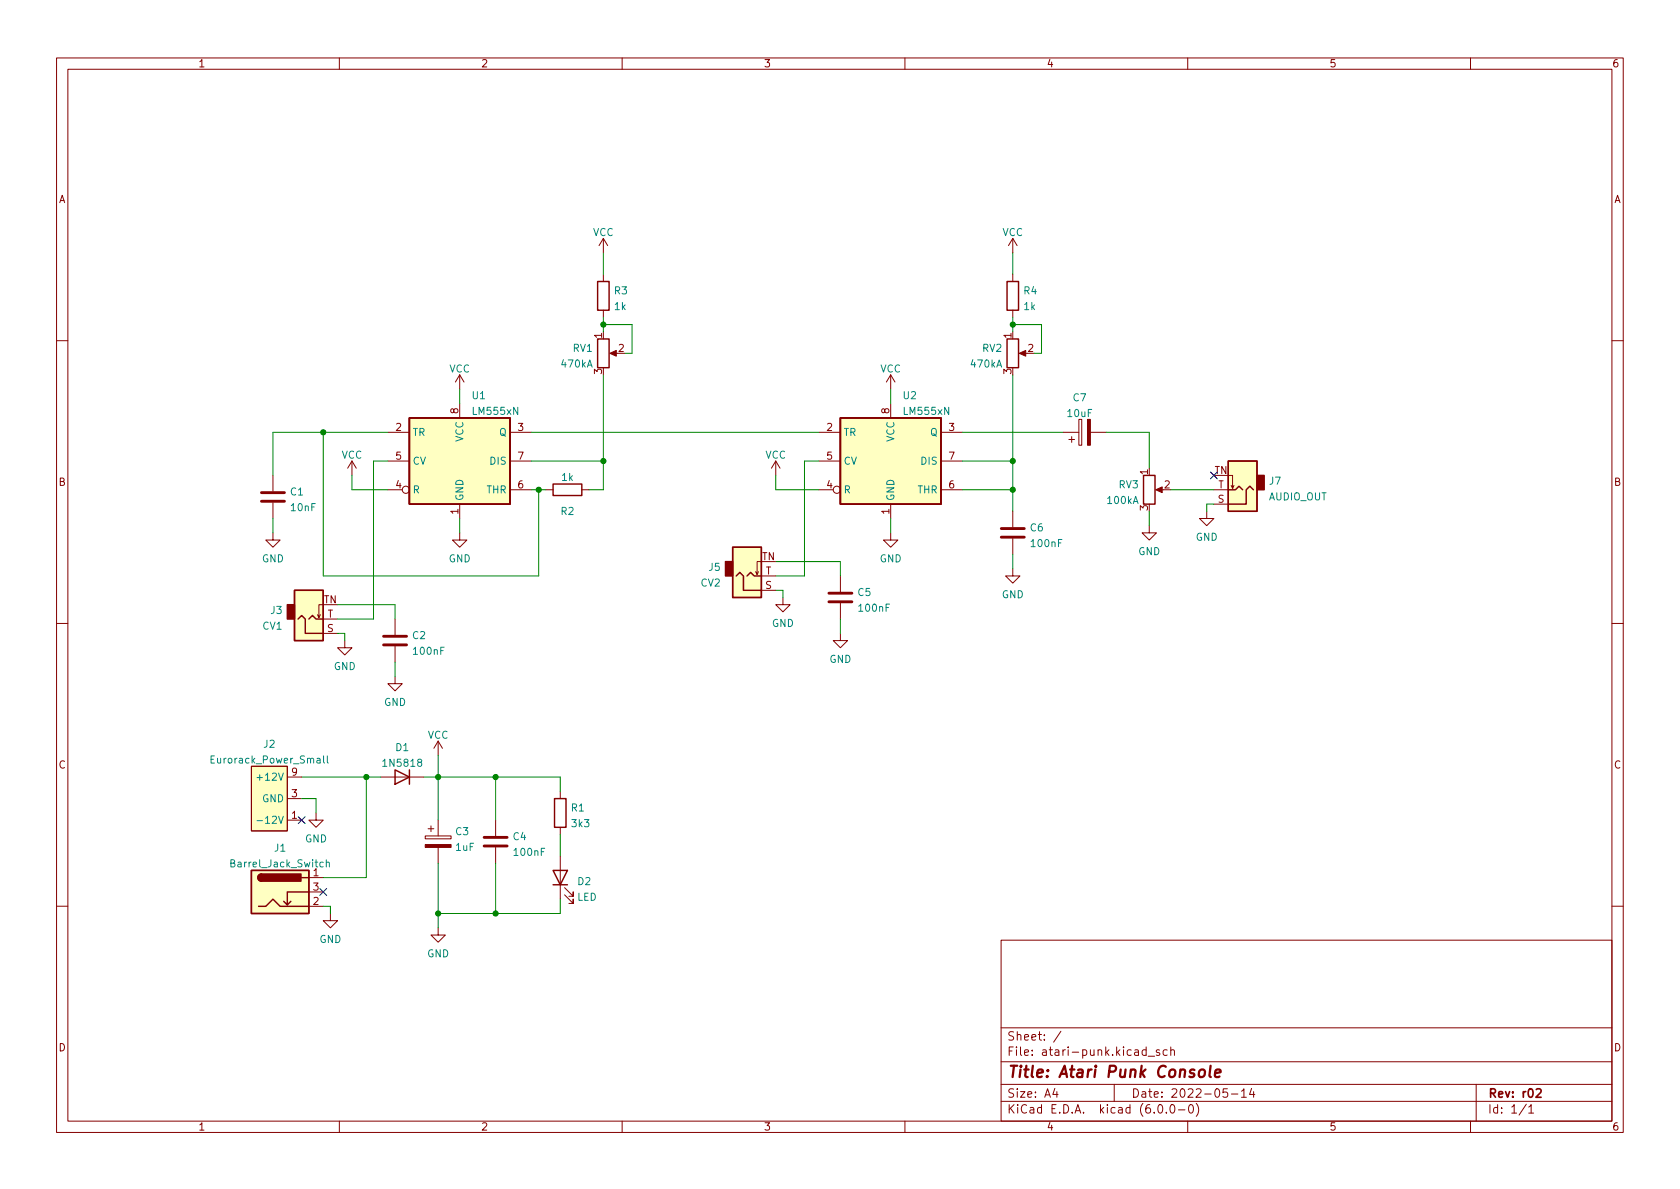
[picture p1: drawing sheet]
<svg xmlns="http://www.w3.org/2000/svg" width="297mm" height="210mm" viewBox="0 0 297 210" stroke-linecap="round" stroke-linejoin="round" font-family="sans-serif">
<g fill="none" stroke="#840000" stroke-width=".18">
<path d="M10 10.2h277v190.1h-277zM12 12.2h273v186.1h-273zM60 10.2v2M110 10.2v2M160 10.2v2M210 10.2v2M260 10.2v2M106.7 42.2v2.5M106.7 48.5v1.3M106.7 54.9v1.2M106.7 42.2l-.8 1.2M106.7 42.2l.7 1.2"/>
<path d="M179.1 42.2v2.5M179.1 48.5v1.3M179.1 54.9v1.2M179.1 42.2l-.8 1.2M179.1 42.2l.7 1.2M10 60.2h2M68.6 76.4h3.8M81.3 66.3v2.5M81.3 71.4v2.5M81.3 66.3l-.8 1.3M81.3 66.3l.7 1.3M90.2 76.4h3.8"/>
<path d="M108.2 62.5h1M144.8 76.4h3.8M157.5 66.3v2.5M157.5 71.4v2.5M157.5 66.3l-.8 1.3M157.5 66.3l.7 1.3M166.4 76.4h3.8M180.6 62.5h1M188 76.4h2.8M189 77.7h1M189.5 77.2v1M190.8 74.2h.5v4.5h-.5z"/>
<path d="M192.8 76.4h2.8M285 60.2h2M48.3 94.2v1.3h1.2l-1.2 1.3-1.3-1.3h1.3M48.3 84.1v2.8M48.3 88.9v2.8M62.2 81.5l-.7 1.3M62.2 81.5v2.6M62.2 81.5l.8 1.3M68.6 86.6h2.5M68.6 81.5h3.8M81.3 94.2v1.3h1.2l-1.2 1.3-1.3-1.3h1.3M81.3 89.1v2.6"/>
<path d="M90.2 86.6h3.8M90.2 81.5h3.8M96.5 86.6h1.3M102.9 86.6h1.2M134.6 99.3h-.7v2.3l-.3-.5M137.2 81.5l-.8 1.3M137.2 81.5v2.6M137.2 81.5l.7 1.3M144.8 86.6h2.5M144.8 81.5h3.8M157.5 94.2v1.3h1.2l-1.2 1.3-1.3-1.3h1.3M157.5 89.1v2.6"/>
<path d="M166.4 86.6h3.8M166.4 81.5h3.8M179.1 90.4v2.8M179.1 95.2v2.8M203.2 93v1.2h1.3l-1.3 1.3-1.3-1.3h1.3M204.7 86.6h1M213.4 90.4v1.3h1.2l-1.2 1.3-1.3-1.3h1.3M214.6 86.6h2.6M214.6 89.1h2.6M217.2 84.1h.7v2.3l.3-.6M217.7 85.8l.2 .6M10 110.2h2"/>
<path d="M56.6 108.7l-.2 .5M57.1 106.9h-.7v2.3l-.3-.5M57.1 112h2.6M57.1 109.5h2.6M61 113.3v1.2h-1.3l1.3 1.3 1.2-1.3h-1.2M69.8 119.6v1.3h-1.2l1.2 1.3 1.3-1.3h-1.3M69.8 109.5v2.8M69.8 114.3v2.8M134.1 101.1l-.2 .5M134.6 104.4h2.6M134.6 101.8h2.6M138.4 105.7v1.2h-1.2l1.2 1.3 1.3-1.3h-1.3"/>
<path d="M148.6 112v1.3h-1.3l1.3 1.2 1.3-1.2h-1.3M148.6 101.8v2.8M148.6 106.7v2.8M179.1 100.6v1.2h1.2l-1.2 1.3-1.3-1.3h1.3M285 110.2h2M44.4 135.5h6.4v11.4h-6.4zM50.8 137.4h2.5M67.3 137.4h7.6M77.5 131.1v2.5M77.5 131.1l-.8 1.2M77.5 131.1l.7 1.2M99.1 139.9v1.3"/>
<path d="M50.8 145h2.5M50.8 141.2h2.5M54.6 155.2h2.5M54.6 157.7h2.5M55.9 143.8v1.2h1.2l-1.2 1.3-1.3-1.3h1.3M75.2 147.8h4.6v.5h-4.6zM75.7 146.6h1M76.2 146v1.1M77.5 145v2.8M77.5 149.9v2.7M87.6 145v2.8M87.6 149.9v2.7"/>
<path d="M99.1 146.3v1.3M99.1 151.4v7.6M99.8 158.2l1.5 1.6v-.8v.8h-.7M99.8 157l1.5 1.5v-.8v.8h-.7M10 160.2h2M54.6 160.3h2.5M58.4 161.5v1.3h1.3l-1.3 1.3-1.3-1.3h1.3M77.5 164.1v1.2h1.2l-1.2 1.3-1.3-1.3h1.3M177 166.3h108v32h-108zM285 160.2h2M60 198.3v2M110 198.3v2"/>
<path d="M160 198.3v2M177 194.8h108M177 191.8h108M177 187.8h108M177 181.8h108M186.5 192.5l-.4 1h1M186.9 193v1M187.6 182.4l-1.3 1.9M197 191.8v3M202.6 185.7l-.4-.1-.3 .3v.4l.2 .3h.5M202.6 185.1v1.5M203 186.8h1.1"/>
<path d="M204.9 195.4l.2-.1a.81 .81 0 0 1 .6 .7 .81 .81 0 0 1-.3 .8h-.2a.81 .81 0 0 1-.6-.6 .81 .81 0 0 1 .3-.8zM205 185.7l-.4-.1-.2 .2 .1 .3 .5 .1v.4h-.6M206.2 196.7v.1M206.4 185.7l-.5-.1-.3 .3v.4l.2 .3h.6M207 185.8l.2-.2 .4 .1v.9M207 185.1v1.5M207.1 195.4l.1-.1a.81 .81 0 0 1 .6 .7 .81 .81 0 0 1-.3 .8h-.1a.81 .81 0 0 1-.6-.6 .81 .81 0 0 1 .3-.8zM208.4 196.3h1.1M210 198.3v2M210.4 195.4l.1-.1a.81 .81 0 0 1 .6 .7 .81 .81 0 0 1-.3 .8h-.2a.81 .81 0 0 1-.5-.6 .81 .81 0 0 1 .3-.8zM211.5 195.1a1.72 1.72 0 0 1 0 2.3M217 192.5h-.7l-.1 .7 .2-.1 .5 .1 .2 .2-.1 .5-.2 .1-.6-.1"/>
<path d="M217.7 193.5h1.2M219.5 193l.4-.5v1.5M219.5 194h.9M221.3 192.5l-.4 1h1M221.6 193v1M260 198.3v2M261 191.8v6.5M269.9 195.3l-1.3 1.9M270.3 195.8l.4-.5v1.5M270.3 196.8h.9"/>
<circle cx="71.8" cy="86.6" r=".63"/>
<circle cx="148" cy="86.6" r=".63"/>
</g>
<path d="M271.6 192.7l.6-.2 .2 .2 .1 .3-.9 1h.9" fill="none" stroke="#840000" stroke-width=".3"/>
<path d="M212.1 189.3a.52 .52 0 0 1 .6-.2 .52 .52 0 0 1 .4 .4l-.1 .6a.55 .55 0 0 1-.5 .4 .55 .55 0 0 1-.6-.4zM214 188.5l-.2 1.7 .3 .3M214.8 189.8l1-.2v-.4l-.2-.1-.6 .1-.2 1 .2 .3 .6-.1" fill="none" stroke="#840000" stroke-width=".4"/>
<g fill="#ffffc2" stroke="#ffffc2" stroke-width=".18">
<path d="M148.6 73.9h17.8v15.2h-17.8z"/>
<path d="M52.1 104.4h5v8.9h-5z"/>
<path d="M72.4 73.9h17.8v15.2h-17.8z"/>
<path d="M217.2 81.5h5v8.9h-5z"/>
<path d="M44.4 153.9h10.2v7.6h-10.2z"/>
<path d="M44.4 135.5h6.4v11.4h-6.4z"/>
<path d="M129.5 96.8h5.1v8.9h-5.1z"/>
</g>
<g fill="none" stroke="#840000" stroke-width=".25">
<path d="M105.7 49.8h2v5.1h-2zM105.7 59.9h2v5.1h-2zM178.1 59.9h2v5.1h-2zM178.1 49.8h2v5.1h-2zM72.4 73.9h17.8v15.2h-17.8zM148.6 73.9h17.8v15.2h-17.8zM97.8 85.6h5.1v2h-5.1zM129.5 96.8h5.1v8.9h-5.1zM202.2 84.1h2v5h-2zM217.2 81.5h5v8.9h-5zM217.2 86.6h1.2l.7-.6 .6 .6M221.6 86.6l-.6-.6-.7 .6v2.5h-3.1"/>
<path d="M52.1 104.4h5v8.9h-5zM52.7 109.5l.6-.7 .7 .7v2.5h3.1M54.6 109.5l.6-.7 .7 .7h1.2M130.2 101.8l.6-.6 .6 .6v2.6h3.2M132.1 101.8l.6-.6 .6 .6h1.3M69.8 136.1l2.6 1.3-2.6 1.3zM72.4 136.1v2.6M44.4 153.9h10.2v7.6h-10.2zM46.2 154.6a.64 .64 0 0 0-.6 .6 .64 .64 0 0 0 .6 .6M51.4 159.4l-.6 .6M53.3 155.2h1.3M54.6 157.7h-3.8v2.3l-.6-.6"/>
<path d="M97.8 153.9h2.5l-1.2 2.6zM97.8 156.5h2.5M98 141.2h2.1v5.1h-2.1zM45.7 160.3h1.3l1.3-1.3 1.2 1.3h5.1"/>
</g>
<g fill="#840000" stroke="#840000" stroke-width=".18">
<path d="M75.2 149.3h4.6v.6h-4.6z"/>
<path d="M180.2 62.5l1.2-.5v1z"/>
<path d="M192.3 74.2h.5v4.5h-.5z"/>
<path d="M204.3 86.6l1.2-.5v1z"/>
<path d="M107.8 62.5l1.2-.5v1z"/>
</g>
<path d="M46.2 88.6h4.1M46.2 87.1h4.1M177 95h4.1M177 93.5h4.1M67.8 114h4.1M67.8 112.5h4.1M146.6 106.4h4M146.6 104.9h4M85.6 149.6h4.1M85.6 148.1h4.1" fill="none" stroke="#840000" stroke-width=".51"/>
<g fill="#840000" stroke="#840000" stroke-width=".25">
<path d="M50.8 106.9h1.3v2.6h-1.3z"/>
<path d="M222.2 84.1h1.3v2.5h-1.3z"/>
<path d="M45.8 154.7l.4-.1v1.2a.64 .64 0 0 1-.6-.4 .64 .64 0 0 1 .2-.7z"/>
<path d="M46.2 154.6h7v1.2h-7z"/>
<path d="M128.3 99.3h1.2v2.5h-1.2z"/>
</g>
<path d="M37.3 134.3h.4M37.9 133.7h-.6v1.2h.6M45.4 137.5h1M57.2 133.7v1.1l.2 .1M57.9 133.7v1.1l.2 .1M45.4 145.1h1M57.7 152.6l.2-.1h.3v.8M57.7 152v1.3" fill="none" stroke="#008484" stroke-width=".18"/>
<g fill="none" stroke="#008400" stroke-width=".18">
<path d="M106.7 44.7v3.8M106.7 56.1v2.6M106.7 57.4h5.1v5.1h-1.3M179.1 57.4h5v5.1h-1.2M179.1 44.7v3.8M179.1 56.1v2.6M57.1 76.4v25.4h38.1v-15.2M68.6 76.4h-20.3v7.7M81.3 68.8v2.6M94 76.4h50.8M106.7 66.3v20.3h-2.6M157.5 68.8v2.6"/>
<path d="M170.2 76.4h17.8M179.1 66.3v24.1M195.6 76.4h7.6v6.4M48.3 91.7v2.5M62.2 84.1v2.5h6.4M68.6 81.5h-2.6v28h-6.3M81.3 91.7v2.5M94 86.6h2.5M94 81.5h12.7M137.2 84.1v2.5h7.6M137.2 99.3h11.4v2.5M144.8 81.5h-2.6v20.3h-5"/>
<path d="M157.5 91.7v2.5M170.2 86.6h8.9M170.2 81.5h8.9M179.1 98v2.6M203.2 90.4v2.6M207 86.6h7.6M214.6 89.1h-1.2v1.3M59.7 112h1.3v1.3M59.7 106.9h10.1v2.6M69.8 117.1v2.5M137.2 104.4h1.2v1.3M148.6 109.5v2.5"/>
<path d="M53.3 137.4h14M64.8 137.4v17.8h-7.7M74.9 137.4h24.2v2.5M77.5 133.6v11.4M87.6 137.4v7.6M53.3 141.2h2.6v2.6M77.5 152.6v11.5M87.6 152.6v8.9M99.1 159v2.5h-21.6M99.1 147.6v3.8M57.1 160.3h1.3v1.2"/>
</g>
<path d="M214 83.5l1.2 1.2M215.2 83.5l-1.2 1.2M52.7 144.4l1.2 1.2M53.9 144.4l-1.2 1.2M56.5 157.1l1.3 1.2M57.8 157.1l-1.3 1.2" fill="none" stroke="#000084" stroke-width=".18"/>
<g fill="#008400" stroke="#008400" stroke-width=".18">
<circle cx="77.5" cy="161.5" r=".46"/>
<circle cx="77.5" cy="137.4" r=".46"/>
<circle cx="64.8" cy="137.4" r=".46"/>
<circle cx="87.6" cy="137.4" r=".46"/>
<circle cx="87.6" cy="161.5" r=".46"/>
<circle cx="106.7" cy="81.5" r=".46"/>
<circle cx="179.1" cy="57.4" r=".46"/>
<circle cx="95.2" cy="86.6" r=".46"/>
<circle cx="106.7" cy="57.4" r=".46"/>
<circle cx="57.1" cy="76.4" r=".46"/>
<circle cx="179.1" cy="81.5" r=".46"/>
<circle cx="179.1" cy="86.6" r=".46"/>
</g>
<text font-size="2.8" fill="#840000" x="178" y="190.6">Title: Atari Punk Console</text>
<g font-size="2.1" fill="#840000">
<text x="178" y="184">Sheet: /</text>
<text x="178" y="186.7">File: atari-punk.kicad_sch</text>
<text x="178" y="196.9">KiCad E.D.A. kicad (6.0.0-0)</text>
<text x="178" y="194.1">Size: A4</text>
<text x="200" y="194.1">Date: 2022-05-14</text>
<text x="263" y="194.1">Rev: r02</text>
<text x="263" y="196.9">Id: 1/1</text>
</g>
<g font-size="1.8" fill="#840000">
<text x="35" y="11.9">1</text>
<text x="85" y="11.9">2</text>
<text x="135" y="11.9">3</text>
<text x="185" y="11.9">4</text>
<text x="235" y="11.9">5</text>
<text x="285" y="11.9">6</text>
<text x="10.3" y="35.9">A</text>
<text x="285.3" y="35.9">A</text>
<text x="106.4" y="59.8" transform="rotate(-90 106.4 59.8)">1</text>
<text x="178.8" y="59.8" transform="rotate(-90 178.8 59.8)">1</text>
<text x="109.4" y="62.2">2</text>
<text x="181.8" y="62.2">2</text>
<text x="106.4" y="66.1" transform="rotate(-90 106.4 66.1)">3</text>
<text x="178.8" y="66.1" transform="rotate(-90 178.8 66.1)">3</text>
<text x="70" y="76.2">2</text>
<text x="81" y="73.1" transform="rotate(-90 81 73.1)">8</text>
<text x="91.6" y="76.2">3</text>
<text x="146.2" y="76.2">2</text>
<text x="157.2" y="73.1" transform="rotate(-90 157.2 73.1)">8</text>
<text x="167.8" y="76.2">3</text>
<text x="70" y="81.3">5</text>
<text x="91.6" y="81.3">7</text>
<text x="146.2" y="81.3">5</text>
<text x="167.8" y="81.3">7</text>
<text x="202.9" y="83.9" transform="rotate(-90 202.9 83.9)">1</text>
<text x="214.7" y="83.8">TN</text>
<text x="10.3" y="85.9">B</text>
<text x="70" y="86.4">4</text>
<text x="91.6" y="86.4">6</text>
<text x="146.2" y="86.4">4</text>
<text x="167.8" y="86.4">6</text>
<text x="205.9" y="86.4">2</text>
<text x="215.3" y="88.9">S</text>
<text x="215.4" y="86.4">T</text>
<text x="285.3" y="85.9">B</text>
<text x="81" y="90.9" transform="rotate(-90 81 90.9)">1</text>
<text x="157.2" y="90.9" transform="rotate(-90 157.2 90.9)">1</text>
<text x="202.9" y="90.3" transform="rotate(-90 202.9 90.3)">3</text>
<text x="134.7" y="99.1">TN</text>
<text x="135.3" y="101.6">T</text>
<text x="57.2" y="106.7">TN</text>
<text x="135.3" y="104.1">S</text>
<text x="57.8" y="111.8">S</text>
<text x="57.9" y="109.2">T</text>
<text x="10.3" y="135.9">C</text>
<text x="51.6" y="137.2">9</text>
<text x="285.3" y="135.9">C</text>
<text x="51.6" y="141">3</text>
<text x="51.6" y="144.8">1</text>
<text x="55.4" y="154.9">1</text>
<text x="55.4" y="160">2</text>
<text x="55.4" y="157.5">3</text>
<text x="10.3" y="185.9">D</text>
<text x="285.3" y="185.9">D</text>
<text x="35" y="199.9">1</text>
<text x="85" y="199.9">2</text>
<text x="135" y="199.9">3</text>
<text x="185" y="199.9">4</text>
<text x="235" y="199.9">5</text>
<text x="285" y="199.9">6</text>
</g>
<g font-size="1.8" fill="#008484">
<text x="104.8" y="41.7">VCC</text>
<text x="177.2" y="41.7">VCC</text>
<text x="108.6" y="52">R3</text>
<text x="181" y="52">R4</text>
<text x="108.7" y="54.8">1k</text>
<text x="181.1" y="54.8">1k</text>
<text x="79.4" y="65.9">VCC</text>
<text x="99.3" y="65">470kA</text>
<text x="101.3" y="62.2">RV1</text>
<text x="155.6" y="65.9">VCC</text>
<text x="171.7" y="65">470kA</text>
<text x="173.7" y="62.2">RV2</text>
<text x="83.5" y="70.6">U1</text>
<text x="159.7" y="70.6">U2</text>
<text x="189.8" y="71">C7</text>
<text x="72.9" y="77.1">TR</text>
<text x="83.7" y="73.4">LM555xN</text>
<text x="88.3" y="77.1">Q</text>
<text x="149.1" y="77.1">TR</text>
<text x="159.9" y="73.4">LM555xN</text>
<text x="164.5" y="77.1">Q</text>
<text x="188.8" y="73.7">10uF</text>
<text x="60.4" y="81.1">VCC</text>
<text x="72.9" y="82.2">CV</text>
<text x="81.9" y="78.2" transform="rotate(-90 81.9 78.2)">VCC</text>
<text x="86.7" y="82.2">DIS</text>
<text x="135.3" y="81.1">VCC</text>
<text x="149.1" y="82.2">CV</text>
<text x="158.1" y="78.2" transform="rotate(-90 158.1 78.2)">VCC</text>
<text x="162.9" y="82.2">DIS</text>
<text x="51.4" y="87.6">C1</text>
<text x="72.9" y="87.2">R</text>
<text x="81.9" y="88.6" transform="rotate(-90 81.9 88.6)">GND</text>
<text x="86" y="87.2">THR</text>
<text x="99.3" y="85">1k</text>
<text x="149.1" y="87.2">R</text>
<text x="158.1" y="88.6" transform="rotate(-90 158.1 88.6)">GND</text>
<text x="162.2" y="87.2">THR</text>
<text x="195.9" y="89.1">100kA</text>
<text x="197.8" y="86.3">RV3</text>
<text x="224.3" y="88.5">AUDIO_OUT</text>
<text x="224.5" y="85.7">J7</text>
<text x="51.5" y="90.4">10nF</text>
<text x="99.2" y="91.1">R2</text>
<text x="182.2" y="94">C6</text>
<text x="211.4" y="95.6">GND</text>
<text x="46.3" y="99.4">GND</text>
<text x="79.3" y="99.4">GND</text>
<text x="125.4" y="100.9">J5</text>
<text x="155.5" y="99.4">GND</text>
<text x="182.4" y="96.7">100nF</text>
<text x="201.2" y="98.2">GND</text>
<text x="123.9" y="103.7">CV2</text>
<text x="151.7" y="105.4">C5</text>
<text x="177.1" y="105.8">GND</text>
<text x="46.5" y="111.3">CV1</text>
<text x="47.9" y="108.6">J3</text>
<text x="73" y="113">C2</text>
<text x="136.5" y="110.9">GND</text>
<text x="152" y="108.2">100nF</text>
<text x="59" y="118.5">GND</text>
<text x="73.2" y="115.8">100nF</text>
<text x="146.6" y="117.2">GND</text>
<text x="67.9" y="124.8">GND</text>
<text x="75.6" y="130.6">VCC</text>
<text x="37.8" y="135">Eurorack_Power_Small</text>
<text x="46.6" y="132.2">J2</text>
<text x="68" y="135.6">1N5818</text>
<text x="70" y="132.8">D1</text>
<text x="46.1" y="138">+12V</text>
<text x="46.4" y="141.9">GND</text>
<text x="101" y="143.5">R1</text>
<text x="46.6" y="145.7">-12V</text>
<text x="53.9" y="149">GND</text>
<text x="80.6" y="147.7">C3</text>
<text x="90.7" y="148.6">C4</text>
<text x="101.2" y="146.3">3k3</text>
<text x="41.2" y="153.4">Barrel_Jack_Switch</text>
<text x="48.5" y="150.6">J1</text>
<text x="80.6" y="150.5">1uF</text>
<text x="91" y="151.3">100nF</text>
<text x="102" y="159.3">LED</text>
<text x="102.2" y="156.5">D2</text>
<text x="56.5" y="166.7">GND</text>
<text x="75.5" y="169.3">GND</text>
</g>
</svg>
